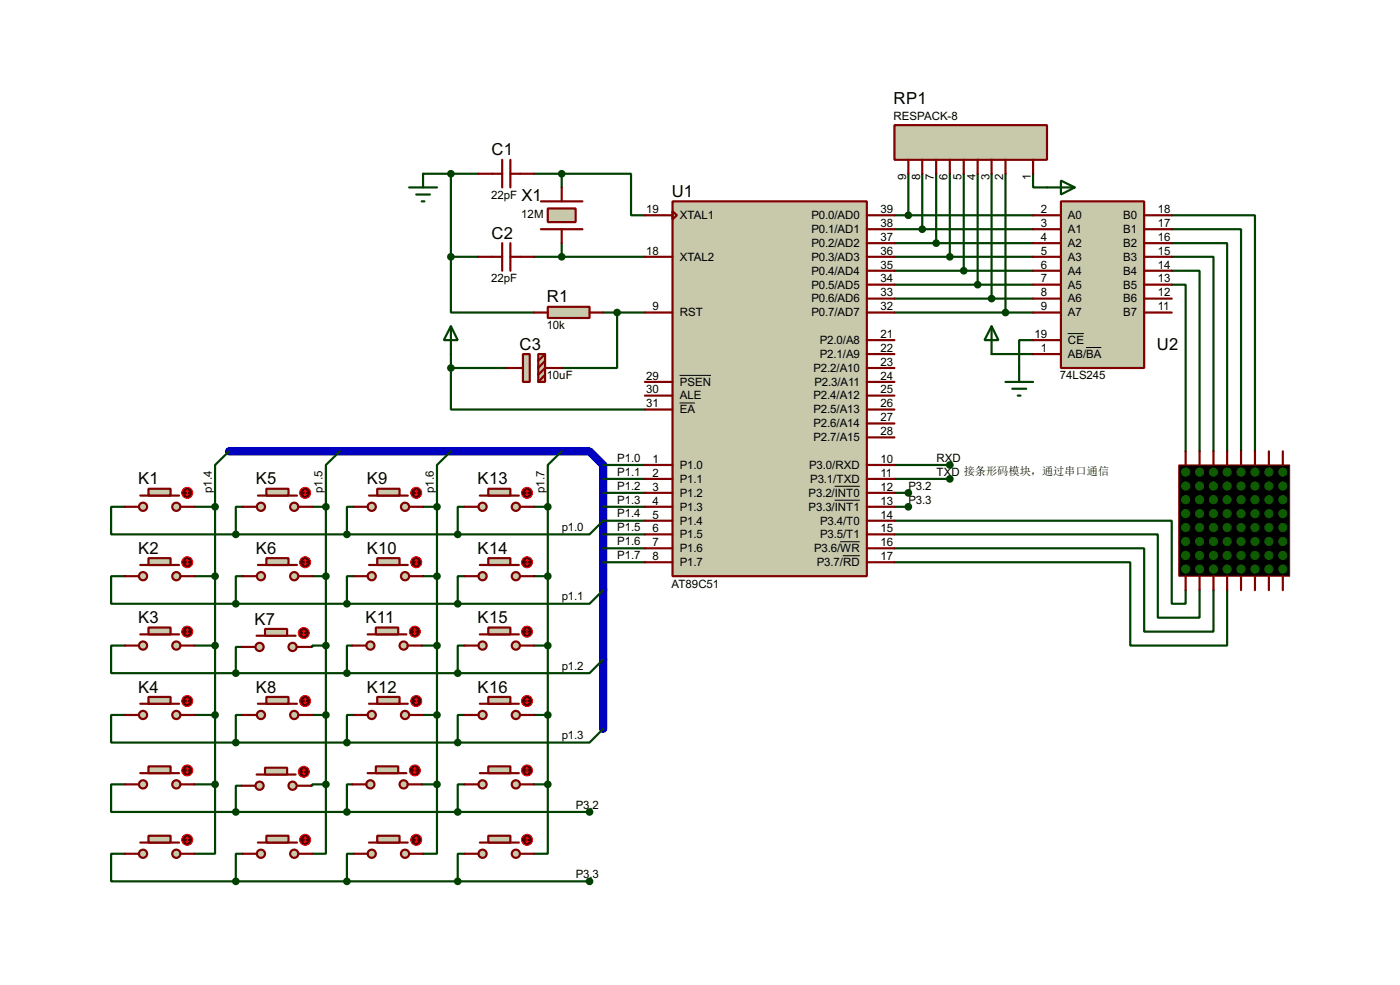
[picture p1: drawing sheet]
<svg xmlns="http://www.w3.org/2000/svg" width="256mm" height="180mm" viewBox="0 0 256 180" stroke-linecap="round" stroke-linejoin="round" font-family="sans-serif">
<path d="M42 82.6h66l2.5 2.5v48.3" fill="none" stroke="#0000c0" stroke-width="1.5"/>
<g fill="none" stroke="#004000" stroke-width=".4">
<path d="M77.5 31.8h10.2M82.6 31.8v15.2M97.8 31.8h5.1M102.9 31.8h12.7v7.6h2.6M102.9 31.8v2.5M163.9 39.4h25.4M166.4 31.8v7.6M169 31.8v10.2M171.5 31.8v12.7M174 31.8v15.2M176.6 31.8v17.8M179.1 31.8v20.3"/>
<path d="M181.7 31.8v22.9M184.2 31.8v25.4M189.3 31.8v2.5h2.5M214.7 39.4h15.2v43.2M82.6 47v10.2h15.2M82.6 47h5.1M97.8 47h20.4M102.9 44.5v2.5M110.5 57.2h7.7M113.1 57.2v10.2h-10.2M163.9 42h25.4M163.9 44.5h25.4"/>
<path d="M163.9 47h25.4M163.9 49.6h25.4M163.9 52.1h25.4M163.9 54.7h25.4M163.9 57.2h25.4M214.7 42h12.7v40.6M214.7 44.5h10.1v38.1M214.7 47h7.6v35.6M214.7 49.6h5.1v33M214.7 52.1h2.5v30.5M82.6 67.4v7.6h35.6M82.6 64.8v2.6"/>
<path d="M82.6 67.4h10.2M181.7 64.8h7.6M189.3 62.3h-2.6v5.1M22.9 92.8h-2.5v5h22.8M35.6 92.8h3.8M39.4 92.8v50.8M42 82.6l-2.6 2.5v7.7M43.2 97.8h40.7M44.5 92.8h-1.3v5M57.2 92.8h2.5M59.7 92.8v50.8M62.3 82.6l-2.6 2.5v7.7"/>
<path d="M64.8 92.8h-1.2v5M77.5 92.8h2.6M80.1 92.8v50.8M82.6 82.6l-2.5 2.5v7.7M85.1 92.8h-1.2v5M97.8 92.8h2.6M100.4 92.8v50.8M102.9 82.6l-2.5 2.5v7.7M110.5 97.8h7.7M110.5 85.1h7.7M110.5 87.7h7.7M110.5 90.2h7.7"/>
<path d="M110.5 92.8h7.7M118.2 95.3h-7.7l-2.5 2.5h-24.1M163.9 95.3h50.8v15.2h2.5v-2.5M163.9 97.8h48.2v15.3h7.7v-5.1M163.9 85.1h10.1M163.9 87.7h10.1M163.9 90.2h2.5M163.9 92.8h2.5M22.9 105.5h-2.5v5h22.8M22.9 118.2h-2.5v5h22.8M35.6 105.5h3.8M35.6 118.2h3.8"/>
<path d="M43.2 110.5h40.7M44.3 118.4h-1.1v4.8M44.5 105.5h-1.3v5M57.2 105.5h2.5M59.7 118.2h-2.5v.2h-.2M64.6 118.2h-1v5M64.8 105.5h-1.2v5M77.3 118.2h2.8M77.5 105.5h2.6M85.1 118.2h-1.2v5M85.1 105.5h-1.2v5M97.8 105.5h2.6"/>
<path d="M97.8 118.2h2.6M110.5 108l-2.5 2.5h-24.1M110.5 100.4h7.7M110.5 102.9h7.7M163.9 100.4h45.7v15.2h12.7v-7.6M163.9 102.9h43.2v15.3h17.7v-10.2M22.9 130.9h-2.5v5h22.8M35.6 130.9h3.8M43.2 123.2h40.7M43.2 135.9h40.7M44.5 130.9h-1.3v5M57.2 130.9h2.5"/>
<path d="M64.8 130.9h-1.2v5M77.5 130.9h2.6M85.1 130.9h-1.2v5M97.8 130.9h2.6M110.5 133.4l-2.5 2.5h-24.1M110.5 120.7l-2.5 2.5h-24.1M22.9 143.6h-2.5v5h22.8M22.9 156.3h-2.5v5h22.8M35.6 143.6h3.8M39.4 143.6v12.7h-3.8M43.2 148.6h64.8M44.3 143.8h-1.1v4.8"/>
<path d="M44.5 156.3h-1.3v5M59.7 143.6h-2.5v.2h-.2M59.7 143.6v12.7h-2.5M64.6 143.6h-1v5M64.8 156.3h-1.2v5M77.3 143.6h2.8M80.1 143.6v12.7h-2.6M85.1 156.3h-1.2v5M85.1 143.6h-1.2v5M97.8 143.6h2.6M100.4 143.6v12.7h-2.6M43.2 161.3h64.8"/>
</g>
<path d="M123.2 36.9h35.6v68.6h-35.6z" fill="#c8c8aa" stroke="#800000" stroke-width=".4"/>
<g fill="none" stroke="#800000" stroke-width=".4">
<path d="M118.2 39.4h5M123.2 38.7l.8 .7-.8 .8zM158.8 39.4h5.1M118.2 47h5M118.2 57.2h5M158.8 47h5.1M158.8 57.2h5.1M158.8 42h5.1M158.8 44.5h5.1M158.8 49.6h5.1M158.8 52.1h5.1M158.8 54.7h5.1"/>
<path d="M118.2 72.4h5M118.2 75h5M118.2 69.9h5M158.8 72.4h5.1M158.8 75h5.1M158.8 69.9h5.1M158.8 62.3h5.1M158.8 64.8h5.1M158.8 67.4h5.1M158.8 77.5h5.1M118.2 85.1h5M118.2 87.7h5"/>
<path d="M118.2 90.2h5M118.2 92.8h5M118.2 95.3h5M118.2 97.8h5M158.8 85.1h5.1M158.8 87.7h5.1M158.8 90.2h5.1M158.8 92.8h5.1M158.8 95.3h5.1M158.8 97.8h5.1M158.8 80.1h5.1M217.2 82.6v2.5"/>
<path d="M219.8 82.6v2.5M222.3 82.6v2.5M224.8 82.6v2.5M227.4 82.6v2.5M229.9 82.6v2.5M232.5 82.6v2.5M235 82.6v2.5M118.2 100.4h5M118.2 102.9h5M158.8 100.4h5.1M158.8 102.9h5.1M217.2 105.5v2.5"/>
<path d="M219.8 105.5v2.5M222.3 105.5v2.5M224.8 105.5v2.5M227.4 105.5v2.5M229.9 105.5v2.5M232.5 105.5v2.5M235 105.5v2.5"/>
</g>
<path d="M124.5 73.8h2.8M124.5 68.7h5.8M152.9 89h4.6M152.9 91.6h4.6M153.9 99.2h3.6M154.4 101.7h3.1" fill="none" stroke="#000" stroke-width=".18"/>
<path d="M216 85.1h20.3v20.4h-20.3z" fill="#000" stroke="#800000" stroke-width=".2"/>
<g fill="#0e5b00" stroke="#0e5b00" stroke-width=".18">
<circle cx="217.2" cy="104.2" r=".75"/>
<circle cx="217.2" cy="101.7" r=".75"/>
<circle cx="217.2" cy="99.1" r=".75"/>
<circle cx="217.2" cy="96.6" r=".75"/>
<circle cx="217.2" cy="94" r=".75"/>
<circle cx="217.2" cy="91.5" r=".75"/>
<circle cx="217.2" cy="89" r=".75"/>
<circle cx="217.2" cy="86.4" r=".75"/>
<circle cx="219.7" cy="104.2" r=".75"/>
<circle cx="219.7" cy="101.7" r=".75"/>
<circle cx="219.7" cy="99.1" r=".75"/>
<circle cx="219.7" cy="96.6" r=".75"/>
<circle cx="219.7" cy="94" r=".75"/>
<circle cx="219.7" cy="91.5" r=".75"/>
<circle cx="219.7" cy="89" r=".75"/>
<circle cx="219.7" cy="86.4" r=".75"/>
<circle cx="222.3" cy="104.2" r=".75"/>
<circle cx="222.3" cy="101.7" r=".75"/>
<circle cx="222.3" cy="99.1" r=".75"/>
<circle cx="222.3" cy="96.6" r=".75"/>
<circle cx="222.3" cy="94" r=".75"/>
<circle cx="222.3" cy="91.5" r=".75"/>
<circle cx="222.3" cy="89" r=".75"/>
<circle cx="222.3" cy="86.4" r=".75"/>
<circle cx="224.8" cy="104.2" r=".75"/>
<circle cx="224.8" cy="101.7" r=".75"/>
<circle cx="224.8" cy="99.1" r=".75"/>
<circle cx="224.8" cy="96.6" r=".75"/>
<circle cx="224.8" cy="94" r=".75"/>
<circle cx="224.8" cy="91.5" r=".75"/>
<circle cx="224.8" cy="89" r=".75"/>
<circle cx="224.8" cy="86.4" r=".75"/>
<circle cx="227.3" cy="104.2" r=".75"/>
<circle cx="227.3" cy="101.7" r=".75"/>
<circle cx="227.3" cy="99.1" r=".75"/>
<circle cx="227.3" cy="96.6" r=".75"/>
<circle cx="227.3" cy="94" r=".75"/>
<circle cx="227.3" cy="91.5" r=".75"/>
<circle cx="227.3" cy="89" r=".75"/>
<circle cx="227.3" cy="86.4" r=".75"/>
<circle cx="229.9" cy="104.2" r=".75"/>
<circle cx="229.9" cy="101.7" r=".75"/>
<circle cx="229.9" cy="99.1" r=".75"/>
<circle cx="229.9" cy="96.6" r=".75"/>
<circle cx="229.9" cy="94" r=".75"/>
<circle cx="229.9" cy="91.5" r=".75"/>
<circle cx="229.9" cy="89" r=".75"/>
<circle cx="229.9" cy="86.4" r=".75"/>
<circle cx="232.4" cy="104.2" r=".75"/>
<circle cx="232.4" cy="101.7" r=".75"/>
<circle cx="232.4" cy="99.1" r=".75"/>
<circle cx="232.4" cy="96.6" r=".75"/>
<circle cx="232.4" cy="94" r=".75"/>
<circle cx="232.4" cy="91.5" r=".75"/>
<circle cx="232.4" cy="89" r=".75"/>
<circle cx="232.4" cy="86.4" r=".75"/>
<circle cx="235" cy="104.2" r=".75"/>
<circle cx="235" cy="101.7" r=".75"/>
<circle cx="235" cy="99.1" r=".75"/>
<circle cx="235" cy="96.6" r=".75"/>
<circle cx="235" cy="94" r=".75"/>
<circle cx="235" cy="91.5" r=".75"/>
<circle cx="235" cy="89" r=".75"/>
<circle cx="235" cy="86.4" r=".75"/>
</g>
<path d="M194.4 36.9h15.2v30.5h-15.2z" fill="#c8c8aa" stroke="#800000" stroke-width=".4"/>
<g fill="none" stroke="#800000" stroke-width=".4">
<path d="M87.7 31.8h4.3M92 29.3v5M93.5 29.3v5M93.5 31.8h4.3M189.3 39.4h5.1M209.6 39.4h5.1M87.7 47h4.3M92 44.5v5.1M93.5 47h4.3M93.5 44.5v5.1M189.3 42h5.1M189.3 44.5h5.1"/>
<path d="M189.3 47h5.1M189.3 49.6h5.1M189.3 52.1h5.1M189.3 54.7h5.1M189.3 57.2h5.1M209.6 42h5.1M209.6 44.5h5.1M209.6 47h5.1M209.6 49.6h5.1M209.6 52.1h5.1M209.6 54.7h5.1M209.6 57.2h5.1"/>
<path d="M189.3 62.3h5.1M189.3 64.8h5.1"/>
</g>
<path d="M195.6 61.1h3M199 63.6h2.8" fill="none" stroke="#000" stroke-width=".18"/>
<path d="M82.6 59.7l1.3 2.6h-2.6zM82.6 59.7v5.1M181.7 59.7l1.2 2.6h-2.5zM181.7 59.7v5.1M184.2 69.9h5.1M185.5 71.2h2.5M186.5 72.4h.5M186.7 67.4v2.5" fill="none" stroke="#004000" stroke-width=".4"/>
<g fill="#c8c8aa" stroke="#800000" stroke-width=".4">
<path d="M95.8 64.8h1.3v5.1h-1.3z"/>
<path d="M98.6 64.8h1.3v5.1h-1.3z"/>
</g>
<path d="M99.1 36.9h7.6M99.1 42h7.6M92.8 67.4h3M99.9 64.8l-1.3 1.3M99.9 66.1l-1.3 1.3M99.9 68.6l-1.3 1.3M102.9 67.4h-3l-1.3 1.2" fill="none" stroke="#800000" stroke-width=".4"/>
<path d="M100.4 38.2h5.1v2.5h-5.1z" fill="#c8c8aa" stroke="#800000" stroke-width=".4"/>
<path d="M102.9 34.3v2.6M102.9 42v2.5" fill="none" stroke="#800000" stroke-width=".4"/>
<path d="M100.4 56.2h7.6v2h-7.6z" fill="#c8c8aa" stroke="#800000" stroke-width=".4"/>
<path d="M97.8 57.2h2.6M108 57.2h2.5" fill="none" stroke="#800000" stroke-width=".4"/>
<path d="M75 34.3h5.1M76.3 35.6h2.5M77.3 36.9h.5M77.5 31.8v2.5" fill="none" stroke="#004000" stroke-width=".4"/>
<circle cx="82.6" cy="31.8" r=".5" fill="#004000" stroke="#004000" stroke-width=".4"/>
<path d="M163.9 22.9h27.9v6.4h-27.9z" fill="#c8c8aa" stroke="#800000" stroke-width=".4"/>
<path d="M166.4 29.3v2.5M169 29.3v2.5M171.5 29.3v2.5M174 29.3v2.5M176.6 29.3v2.5M179.1 29.3v2.5M181.7 29.3v2.5M184.2 29.3v2.5M189.3 29.3v2.5" fill="none" stroke="#800000" stroke-width=".4"/>
<g fill="#004000" stroke="#004000" stroke-width=".4">
<circle cx="166.4" cy="39.4" r=".5"/>
<circle cx="168.9" cy="42" r=".5"/>
<circle cx="171.5" cy="44.5" r=".5"/>
<circle cx="174" cy="47" r=".5"/>
<circle cx="176.5" cy="49.6" r=".5"/>
<circle cx="179.1" cy="52.1" r=".5"/>
<circle cx="181.6" cy="54.7" r=".5"/>
<circle cx="184.2" cy="57.2" r=".5"/>
<circle cx="113" cy="57.2" r=".5"/>
<circle cx="82.6" cy="47" r=".5"/>
<circle cx="102.9" cy="47" r=".5"/>
<circle cx="102.9" cy="31.8" r=".5"/>
<circle cx="82.6" cy="67.4" r=".5"/>
</g>
<path d="M191.8 34.3h5.1M194.4 33.1l2.5 1.2-2.5 1.3z" fill="none" stroke="#004000" stroke-width=".4"/>
<g fill="#c8c8aa" stroke="#800000" stroke-width=".4">
<circle cx="32.3" cy="92.8" r=".75"/>
<circle cx="26.2" cy="92.8" r=".75"/>
</g>
<path d="M25.7 90.7h7.1" fill="none" stroke="#800000" stroke-width=".4"/>
<path d="M27.2 89.5h4.1v1.2h-4.1z" fill="#c8c8aa" stroke="#800000" stroke-width=".4"/>
<path d="M22.9 92.8h2.6M33.1 92.8h2.5" fill="none" stroke="#800000" stroke-width=".4"/>
<circle cx="34.3" cy="90.2" r="1" fill="#400000" stroke="#f00" stroke-width=".2"/>
<path d="M34.1 90.5l.2 .2M34.3 89.7v1M34.3 89.7l-.2 .3M34.3 89.7l.3 .3M34.6 90.5l-.3 .2" fill="none" stroke="#f00" stroke-width=".2"/>
<g fill="#c8c8aa" stroke="#800000" stroke-width=".4">
<circle cx="53.9" cy="92.8" r=".75"/>
<circle cx="47.8" cy="92.8" r=".75"/>
</g>
<path d="M47.3 90.7h7.1" fill="none" stroke="#800000" stroke-width=".4"/>
<path d="M48.8 89.5h4.1v1.2h-4.1z" fill="#c8c8aa" stroke="#800000" stroke-width=".4"/>
<path d="M44.5 92.8h2.5M54.7 92.8h2.5" fill="none" stroke="#800000" stroke-width=".4"/>
<circle cx="55.9" cy="90.2" r="1" fill="#400000" stroke="#f00" stroke-width=".2"/>
<path d="M55.7 90.5l.2 .2M55.9 89.7v1M55.9 89.7l-.2 .3M55.9 89.7l.3 .3M56.2 90.5l-.3 .2" fill="none" stroke="#f00" stroke-width=".2"/>
<g fill="#c8c8aa" stroke="#800000" stroke-width=".4">
<circle cx="74.2" cy="92.8" r=".75"/>
<circle cx="68.1" cy="92.8" r=".75"/>
</g>
<path d="M67.6 90.7h7.1" fill="none" stroke="#800000" stroke-width=".4"/>
<path d="M69.1 89.5h4.1v1.2h-4.1z" fill="#c8c8aa" stroke="#800000" stroke-width=".4"/>
<path d="M64.8 92.8h2.6M75 92.8h2.5" fill="none" stroke="#800000" stroke-width=".4"/>
<circle cx="76.2" cy="90.2" r="1" fill="#400000" stroke="#f00" stroke-width=".2"/>
<path d="M76 90.5l.3 .2M76.3 89.7v1M76.3 89.7l-.3 .3M76.3 89.7l.2 .3M76.5 90.5l-.2 .2" fill="none" stroke="#f00" stroke-width=".2"/>
<g fill="#c8c8aa" stroke="#800000" stroke-width=".4">
<circle cx="94.5" cy="92.8" r=".75"/>
<circle cx="88.4" cy="92.8" r=".75"/>
</g>
<path d="M87.9 90.7h7.2" fill="none" stroke="#800000" stroke-width=".4"/>
<path d="M89.5 89.5h4v1.2h-4z" fill="#c8c8aa" stroke="#800000" stroke-width=".4"/>
<path d="M85.1 92.8h2.6M95.3 92.8h2.5" fill="none" stroke="#800000" stroke-width=".4"/>
<circle cx="96.5" cy="90.2" r="1" fill="#400000" stroke="#f00" stroke-width=".2"/>
<path d="M96.3 90.5l.3 .2M96.6 89.7v1M96.6 89.7l-.3 .3M96.6 89.7l.2 .3M96.8 90.5l-.2 .2" fill="none" stroke="#f00" stroke-width=".2"/>
<g fill="#c8c8aa" stroke="#800000" stroke-width=".4">
<circle cx="32.3" cy="105.5" r=".75"/>
<circle cx="26.2" cy="105.5" r=".75"/>
</g>
<path d="M25.7 103.4h7.1" fill="none" stroke="#800000" stroke-width=".4"/>
<path d="M27.2 102.2h4.1v1.2h-4.1z" fill="#c8c8aa" stroke="#800000" stroke-width=".4"/>
<path d="M22.9 105.5h2.6M33.1 105.5h2.5" fill="none" stroke="#800000" stroke-width=".4"/>
<circle cx="34.3" cy="102.9" r="1" fill="#400000" stroke="#f00" stroke-width=".2"/>
<path d="M34.1 103.2l.2 .2M34.3 102.4v1M34.3 102.4l-.2 .3M34.3 102.4l.3 .3M34.6 103.2l-.3 .2" fill="none" stroke="#f00" stroke-width=".2"/>
<g fill="#c8c8aa" stroke="#800000" stroke-width=".4">
<circle cx="53.9" cy="105.5" r=".75"/>
<circle cx="47.8" cy="105.5" r=".75"/>
</g>
<path d="M47.3 103.4h7.1" fill="none" stroke="#800000" stroke-width=".4"/>
<path d="M48.8 102.2h4.1v1.2h-4.1z" fill="#c8c8aa" stroke="#800000" stroke-width=".4"/>
<path d="M44.5 105.5h2.5M54.7 105.5h2.5" fill="none" stroke="#800000" stroke-width=".4"/>
<circle cx="55.9" cy="102.9" r="1" fill="#400000" stroke="#f00" stroke-width=".2"/>
<path d="M55.7 103.2l.2 .2M55.9 102.4v1M55.9 102.4l-.2 .3M55.9 102.4l.3 .3M56.2 103.2l-.3 .2" fill="none" stroke="#f00" stroke-width=".2"/>
<g fill="#c8c8aa" stroke="#800000" stroke-width=".4">
<circle cx="74.2" cy="105.5" r=".75"/>
<circle cx="68.1" cy="105.5" r=".75"/>
</g>
<path d="M67.6 103.4h7.1" fill="none" stroke="#800000" stroke-width=".4"/>
<path d="M69.1 102.2h4.1v1.2h-4.1z" fill="#c8c8aa" stroke="#800000" stroke-width=".4"/>
<path d="M64.8 105.5h2.6M75 105.5h2.5" fill="none" stroke="#800000" stroke-width=".4"/>
<circle cx="76.2" cy="102.9" r="1" fill="#400000" stroke="#f00" stroke-width=".2"/>
<path d="M76 103.2l.3 .2M76.3 102.4v1M76.3 102.4l-.3 .3M76.3 102.4l.2 .3M76.5 103.2l-.2 .2" fill="none" stroke="#f00" stroke-width=".2"/>
<g fill="#c8c8aa" stroke="#800000" stroke-width=".4">
<circle cx="94.5" cy="105.5" r=".75"/>
<circle cx="88.4" cy="105.5" r=".75"/>
</g>
<path d="M87.9 103.4h7.2" fill="none" stroke="#800000" stroke-width=".4"/>
<path d="M89.5 102.2h4v1.2h-4z" fill="#c8c8aa" stroke="#800000" stroke-width=".4"/>
<path d="M85.1 105.5h2.6M95.3 105.5h2.5" fill="none" stroke="#800000" stroke-width=".4"/>
<circle cx="96.5" cy="102.9" r="1" fill="#400000" stroke="#f00" stroke-width=".2"/>
<path d="M96.3 103.2l.3 .2M96.6 102.4v1M96.6 102.4l-.3 .3M96.6 102.4l.2 .3M96.8 103.2l-.2 .2" fill="none" stroke="#f00" stroke-width=".2"/>
<g fill="#c8c8aa" stroke="#800000" stroke-width=".4">
<circle cx="32.3" cy="118.2" r=".75"/>
<circle cx="26.2" cy="118.2" r=".75"/>
</g>
<path d="M25.7 116.1h7.1" fill="none" stroke="#800000" stroke-width=".4"/>
<path d="M27.2 114.9h4.1v1.2h-4.1z" fill="#c8c8aa" stroke="#800000" stroke-width=".4"/>
<path d="M22.9 118.2h2.6M33.1 118.2h2.5" fill="none" stroke="#800000" stroke-width=".4"/>
<circle cx="34.3" cy="115.6" r="1" fill="#400000" stroke="#f00" stroke-width=".2"/>
<path d="M34.1 115.9l.2 .2M34.3 115.1v1M34.3 115.1l-.2 .3M34.3 115.1l.3 .3M34.6 115.9l-.3 .2" fill="none" stroke="#f00" stroke-width=".2"/>
<g fill="#c8c8aa" stroke="#800000" stroke-width=".4">
<circle cx="53.6" cy="118.4" r=".75"/>
<circle cx="47.5" cy="118.4" r=".75"/>
</g>
<path d="M47 116.4h7.2" fill="none" stroke="#800000" stroke-width=".4"/>
<path d="M48.6 115.1h4v1.3h-4z" fill="#c8c8aa" stroke="#800000" stroke-width=".4"/>
<path d="M44.3 118.4h2.5M54.4 118.4h2.6" fill="none" stroke="#800000" stroke-width=".4"/>
<circle cx="55.6" cy="115.9" r="1" fill="#400000" stroke="#f00" stroke-width=".2"/>
<path d="M55.4 116.1l.3 .3M55.7 115.4v1M55.7 115.4l-.3 .2M55.7 115.4l.2 .2M55.9 116.1l-.2 .3" fill="none" stroke="#f00" stroke-width=".2"/>
<g fill="#c8c8aa" stroke="#800000" stroke-width=".4">
<circle cx="73.9" cy="118.2" r=".75"/>
<circle cx="67.8" cy="118.2" r=".75"/>
</g>
<path d="M67.4 116.1h7.1" fill="none" stroke="#800000" stroke-width=".4"/>
<path d="M68.9 114.9h4.1v1.2h-4.1z" fill="#c8c8aa" stroke="#800000" stroke-width=".4"/>
<path d="M64.6 118.2h2.5M74.7 118.2h2.6" fill="none" stroke="#800000" stroke-width=".4"/>
<circle cx="76" cy="115.6" r="1" fill="#400000" stroke="#f00" stroke-width=".2"/>
<path d="M75.7 115.9l.3 .2M76 115.1v1M76 115.1l-.3 .3M76 115.1l.3 .3M76.3 115.9l-.3 .2" fill="none" stroke="#f00" stroke-width=".2"/>
<g fill="#c8c8aa" stroke="#800000" stroke-width=".4">
<circle cx="94.5" cy="118.2" r=".75"/>
<circle cx="88.4" cy="118.2" r=".75"/>
</g>
<path d="M87.9 116.1h7.2" fill="none" stroke="#800000" stroke-width=".4"/>
<path d="M89.5 114.9h4v1.2h-4z" fill="#c8c8aa" stroke="#800000" stroke-width=".4"/>
<path d="M85.1 118.2h2.6M95.3 118.2h2.5" fill="none" stroke="#800000" stroke-width=".4"/>
<circle cx="96.5" cy="115.6" r="1" fill="#400000" stroke="#f00" stroke-width=".2"/>
<path d="M96.3 115.9l.3 .2M96.6 115.1v1M96.6 115.1l-.3 .3M96.6 115.1l.2 .3M96.8 115.9l-.2 .2" fill="none" stroke="#f00" stroke-width=".2"/>
<g fill="#c8c8aa" stroke="#800000" stroke-width=".4">
<circle cx="32.3" cy="130.9" r=".75"/>
<circle cx="26.2" cy="130.9" r=".75"/>
</g>
<path d="M25.7 128.8h7.1" fill="none" stroke="#800000" stroke-width=".4"/>
<path d="M27.2 127.6h4.1v1.2h-4.1z" fill="#c8c8aa" stroke="#800000" stroke-width=".4"/>
<path d="M22.9 130.9h2.6M33.1 130.9h2.5" fill="none" stroke="#800000" stroke-width=".4"/>
<circle cx="34.3" cy="128.3" r="1" fill="#400000" stroke="#f00" stroke-width=".2"/>
<path d="M34.1 128.6l.2 .2M34.3 127.8v1M34.3 127.8l-.2 .3M34.3 127.8l.3 .3M34.6 128.6l-.3 .2" fill="none" stroke="#f00" stroke-width=".2"/>
<g fill="#c8c8aa" stroke="#800000" stroke-width=".4">
<circle cx="53.9" cy="130.9" r=".75"/>
<circle cx="47.8" cy="130.9" r=".75"/>
</g>
<path d="M47.3 128.8h7.1" fill="none" stroke="#800000" stroke-width=".4"/>
<path d="M48.8 127.6h4.1v1.2h-4.1z" fill="#c8c8aa" stroke="#800000" stroke-width=".4"/>
<path d="M44.5 130.9h2.5M54.7 130.9h2.5" fill="none" stroke="#800000" stroke-width=".4"/>
<circle cx="55.9" cy="128.3" r="1" fill="#400000" stroke="#f00" stroke-width=".2"/>
<path d="M55.7 128.6l.2 .2M55.9 127.8v1M55.9 127.8l-.2 .3M55.9 127.8l.3 .3M56.2 128.6l-.3 .2" fill="none" stroke="#f00" stroke-width=".2"/>
<g fill="#c8c8aa" stroke="#800000" stroke-width=".4">
<circle cx="74.2" cy="130.9" r=".75"/>
<circle cx="68.1" cy="130.9" r=".75"/>
</g>
<path d="M67.6 128.8h7.1" fill="none" stroke="#800000" stroke-width=".4"/>
<path d="M69.1 127.6h4.1v1.2h-4.1z" fill="#c8c8aa" stroke="#800000" stroke-width=".4"/>
<path d="M64.8 130.9h2.6M75 130.9h2.5" fill="none" stroke="#800000" stroke-width=".4"/>
<circle cx="76.2" cy="128.3" r="1" fill="#400000" stroke="#f00" stroke-width=".2"/>
<path d="M76 128.6l.3 .2M76.3 127.8v1M76.3 127.8l-.3 .3M76.3 127.8l.2 .3M76.5 128.6l-.2 .2" fill="none" stroke="#f00" stroke-width=".2"/>
<g fill="#c8c8aa" stroke="#800000" stroke-width=".4">
<circle cx="94.5" cy="130.9" r=".75"/>
<circle cx="88.4" cy="130.9" r=".75"/>
</g>
<path d="M87.9 128.8h7.2" fill="none" stroke="#800000" stroke-width=".4"/>
<path d="M89.5 127.6h4v1.2h-4z" fill="#c8c8aa" stroke="#800000" stroke-width=".4"/>
<path d="M85.1 130.9h2.6M95.3 130.9h2.5" fill="none" stroke="#800000" stroke-width=".4"/>
<circle cx="96.5" cy="128.3" r="1" fill="#400000" stroke="#f00" stroke-width=".2"/>
<path d="M96.3 128.6l.3 .2M96.6 127.8v1M96.6 127.8l-.3 .3M96.6 127.8l.2 .3M96.8 128.6l-.2 .2" fill="none" stroke="#f00" stroke-width=".2"/>
<g fill="#004000" stroke="#004000" stroke-width=".4">
<circle cx="39.4" cy="105.5" r=".5"/>
<circle cx="39.4" cy="118.2" r=".5"/>
<circle cx="59.7" cy="105.5" r=".5"/>
<circle cx="59.7" cy="118.2" r=".5"/>
<circle cx="80" cy="118.2" r=".5"/>
<circle cx="80" cy="105.5" r=".5"/>
<circle cx="100.3" cy="105.5" r=".5"/>
<circle cx="100.3" cy="118.2" r=".5"/>
<circle cx="43.2" cy="97.8" r=".5"/>
<circle cx="63.5" cy="97.8" r=".5"/>
<circle cx="43.2" cy="110.5" r=".5"/>
<circle cx="63.5" cy="110.5" r=".5"/>
<circle cx="43.2" cy="123.2" r=".5"/>
<circle cx="63.5" cy="123.2" r=".5"/>
<circle cx="43.2" cy="135.9" r=".5"/>
<circle cx="63.5" cy="135.9" r=".5"/>
<circle cx="39.4" cy="92.8" r=".5"/>
<circle cx="59.7" cy="92.8" r=".5"/>
<circle cx="80" cy="92.8" r=".5"/>
<circle cx="100.3" cy="92.8" r=".5"/>
<circle cx="83.8" cy="97.8" r=".5"/>
<circle cx="83.8" cy="135.9" r=".5"/>
<circle cx="83.8" cy="123.2" r=".5"/>
<circle cx="83.8" cy="110.5" r=".5"/>
</g>
<g fill="#c8c8aa" stroke="#800000" stroke-width=".4">
<circle cx="32.3" cy="143.6" r=".75"/>
<circle cx="26.2" cy="143.6" r=".75"/>
</g>
<path d="M25.7 141.5h7.1" fill="none" stroke="#800000" stroke-width=".4"/>
<path d="M27.2 140.3h4.1v1.2h-4.1z" fill="#c8c8aa" stroke="#800000" stroke-width=".4"/>
<path d="M22.9 143.6h2.6M33.1 143.6h2.5" fill="none" stroke="#800000" stroke-width=".4"/>
<circle cx="34.3" cy="141" r="1" fill="#400000" stroke="#f00" stroke-width=".2"/>
<path d="M34.1 141.3l.2 .2M34.3 140.5v1M34.3 140.5l-.2 .3M34.3 140.5l.3 .3M34.6 141.3l-.3 .2" fill="none" stroke="#f00" stroke-width=".2"/>
<g fill="#c8c8aa" stroke="#800000" stroke-width=".4">
<circle cx="53.6" cy="143.8" r=".75"/>
<circle cx="47.5" cy="143.8" r=".75"/>
</g>
<path d="M47 141.8h7.2" fill="none" stroke="#800000" stroke-width=".4"/>
<path d="M48.6 140.5h4v1.3h-4z" fill="#c8c8aa" stroke="#800000" stroke-width=".4"/>
<path d="M44.3 143.8h2.5M54.4 143.8h2.6" fill="none" stroke="#800000" stroke-width=".4"/>
<circle cx="55.6" cy="141.3" r="1" fill="#400000" stroke="#f00" stroke-width=".2"/>
<path d="M55.4 141.5l.3 .3M55.7 140.8v1M55.7 140.8l-.3 .2M55.7 140.8l.2 .2M55.9 141.5l-.2 .3" fill="none" stroke="#f00" stroke-width=".2"/>
<g fill="#c8c8aa" stroke="#800000" stroke-width=".4">
<circle cx="73.9" cy="143.6" r=".75"/>
<circle cx="67.8" cy="143.6" r=".75"/>
</g>
<path d="M67.4 141.5h7.1" fill="none" stroke="#800000" stroke-width=".4"/>
<path d="M68.9 140.3h4.1v1.2h-4.1z" fill="#c8c8aa" stroke="#800000" stroke-width=".4"/>
<path d="M64.6 143.6h2.5M74.7 143.6h2.6" fill="none" stroke="#800000" stroke-width=".4"/>
<circle cx="76" cy="141" r="1" fill="#400000" stroke="#f00" stroke-width=".2"/>
<path d="M75.7 141.3l.3 .2M76 140.5v1M76 140.5l-.3 .3M76 140.5l.3 .3M76.3 141.3l-.3 .2" fill="none" stroke="#f00" stroke-width=".2"/>
<g fill="#c8c8aa" stroke="#800000" stroke-width=".4">
<circle cx="94.5" cy="143.6" r=".75"/>
<circle cx="88.4" cy="143.6" r=".75"/>
</g>
<path d="M87.9 141.5h7.2" fill="none" stroke="#800000" stroke-width=".4"/>
<path d="M89.5 140.3h4v1.2h-4z" fill="#c8c8aa" stroke="#800000" stroke-width=".4"/>
<path d="M85.1 143.6h2.6M95.3 143.6h2.5" fill="none" stroke="#800000" stroke-width=".4"/>
<circle cx="96.5" cy="141" r="1" fill="#400000" stroke="#f00" stroke-width=".2"/>
<path d="M96.3 141.3l.3 .2M96.6 140.5v1M96.6 140.5l-.3 .3M96.6 140.5l.2 .3M96.8 141.3l-.2 .2" fill="none" stroke="#f00" stroke-width=".2"/>
<g fill="#c8c8aa" stroke="#800000" stroke-width=".4">
<circle cx="32.3" cy="156.3" r=".75"/>
<circle cx="26.2" cy="156.3" r=".75"/>
</g>
<path d="M25.7 154.2h7.1" fill="none" stroke="#800000" stroke-width=".4"/>
<path d="M27.2 153h4.1v1.2h-4.1z" fill="#c8c8aa" stroke="#800000" stroke-width=".4"/>
<path d="M22.9 156.3h2.6M33.1 156.3h2.5" fill="none" stroke="#800000" stroke-width=".4"/>
<circle cx="34.3" cy="153.7" r="1" fill="#400000" stroke="#f00" stroke-width=".2"/>
<path d="M34.1 154l.2 .2M34.3 153.2v1M34.3 153.2l-.2 .3M34.3 153.2l.3 .3M34.6 154l-.3 .2" fill="none" stroke="#f00" stroke-width=".2"/>
<g fill="#c8c8aa" stroke="#800000" stroke-width=".4">
<circle cx="53.9" cy="156.3" r=".75"/>
<circle cx="47.8" cy="156.3" r=".75"/>
</g>
<path d="M47.3 154.2h7.1" fill="none" stroke="#800000" stroke-width=".4"/>
<path d="M48.8 153h4.1v1.2h-4.1z" fill="#c8c8aa" stroke="#800000" stroke-width=".4"/>
<path d="M44.5 156.3h2.5M54.7 156.3h2.5" fill="none" stroke="#800000" stroke-width=".4"/>
<circle cx="55.9" cy="153.7" r="1" fill="#400000" stroke="#f00" stroke-width=".2"/>
<path d="M55.7 154l.2 .2M55.9 153.2v1M55.9 153.2l-.2 .3M55.9 153.2l.3 .3M56.2 154l-.3 .2" fill="none" stroke="#f00" stroke-width=".2"/>
<g fill="#c8c8aa" stroke="#800000" stroke-width=".4">
<circle cx="74.2" cy="156.3" r=".75"/>
<circle cx="68.1" cy="156.3" r=".75"/>
</g>
<path d="M67.6 154.2h7.1" fill="none" stroke="#800000" stroke-width=".4"/>
<path d="M69.1 153h4.1v1.2h-4.1z" fill="#c8c8aa" stroke="#800000" stroke-width=".4"/>
<path d="M64.8 156.3h2.6M75 156.3h2.5" fill="none" stroke="#800000" stroke-width=".4"/>
<circle cx="76.2" cy="153.7" r="1" fill="#400000" stroke="#f00" stroke-width=".2"/>
<path d="M76 154l.3 .2M76.3 153.2v1M76.3 153.2l-.3 .3M76.3 153.2l.2 .3M76.5 154l-.2 .2" fill="none" stroke="#f00" stroke-width=".2"/>
<g fill="#c8c8aa" stroke="#800000" stroke-width=".4">
<circle cx="94.5" cy="156.3" r=".75"/>
<circle cx="88.4" cy="156.3" r=".75"/>
</g>
<path d="M87.9 154.2h7.2" fill="none" stroke="#800000" stroke-width=".4"/>
<path d="M89.5 153h4v1.2h-4z" fill="#c8c8aa" stroke="#800000" stroke-width=".4"/>
<path d="M85.1 156.3h2.6M95.3 156.3h2.5" fill="none" stroke="#800000" stroke-width=".4"/>
<circle cx="96.5" cy="153.7" r="1" fill="#400000" stroke="#f00" stroke-width=".2"/>
<path d="M96.3 154l.3 .2M96.6 153.2v1M96.6 153.2l-.3 .3M96.6 153.2l.2 .3M96.8 154l-.2 .2" fill="none" stroke="#f00" stroke-width=".2"/>
<g fill="#004000" stroke="#004000" stroke-width=".4">
<circle cx="39.4" cy="143.6" r=".5"/>
<circle cx="80" cy="143.6" r=".5"/>
<circle cx="100.3" cy="143.6" r=".5"/>
<circle cx="43.2" cy="148.6" r=".5"/>
<circle cx="63.5" cy="148.6" r=".5"/>
<circle cx="43.2" cy="161.3" r=".5"/>
<circle cx="63.5" cy="161.3" r=".5"/>
<circle cx="83.8" cy="161.3" r=".5"/>
<circle cx="83.8" cy="148.6" r=".5"/>
<circle cx="39.4" cy="130.9" r=".5"/>
<circle cx="59.7" cy="143.6" r=".5"/>
<circle cx="59.7" cy="130.9" r=".5"/>
<circle cx="80" cy="130.9" r=".5"/>
<circle cx="100.3" cy="130.9" r=".5"/>
<circle cx="166.4" cy="90.2" r=".5"/>
<circle cx="166.4" cy="92.8" r=".5"/>
<circle cx="108" cy="148.6" r=".5"/>
<circle cx="108" cy="161.3" r=".5"/>
<circle cx="174" cy="85.1" r=".5"/>
<circle cx="174" cy="87.7" r=".5"/>
</g>
<g font-size="3.4">
<text x="163.7" y="19.1">RP1</text>
<text x="90.1" y="28.5">C1</text>
<text x="95.6" y="36.9">X1</text>
<text x="123.1" y="36">U1</text>
<text x="90.1" y="43.7">C2</text>
<text x="100.2" y="55.4">R1</text>
<text x="95.2" y="64">C3</text>
<text x="212" y="64">U2</text>
<text x="25.3" y="88.7">K1</text>
<text x="46.9" y="88.7">K5</text>
<text x="67.2" y="88.7">K9</text>
<text x="87.5" y="88.7">K13</text>
<text x="25.3" y="101.4">K2</text>
<text x="46.9" y="101.4">K6</text>
<text x="67.2" y="101.4">K10</text>
<text x="87.5" y="101.4">K14</text>
<text x="25.3" y="114.1">K3</text>
<text x="46.6" y="114.3">K7</text>
<text x="67" y="114.1">K11</text>
<text x="87.5" y="114.1">K15</text>
<text x="25.3" y="126.8">K4</text>
<text x="46.9" y="126.8">K8</text>
<text x="67.2" y="126.8">K12</text>
<text x="87.5" y="126.8">K16</text>
</g>
<g font-size="2.4">
<text x="163.7" y="22">RESPACK-8</text>
<text x="166" y="32.9" transform="rotate(-90 166 32.9)">9</text>
<text x="168.6" y="33" transform="rotate(-90 168.6 33)">8</text>
<text x="171.1" y="33" transform="rotate(-90 171.1 33)">7</text>
<text x="173.6" y="33" transform="rotate(-90 173.6 33)">6</text>
<text x="176.2" y="33" transform="rotate(-90 176.2 33)">5</text>
<text x="178.7" y="32.9" transform="rotate(-90 178.7 32.9)">4</text>
<text x="181.3" y="33" transform="rotate(-90 181.3 33)">3</text>
<text x="183.8" y="33" transform="rotate(-90 183.8 33)">2</text>
<text x="188.9" y="32.9" transform="rotate(-90 188.9 32.9)">1</text>
<text x="90" y="36.4">22pF</text>
<text x="95.5" y="39.9">12M</text>
<text x="118.4" y="39">19</text>
<text x="124.5" y="40.1">XTAL1</text>
<text x="148.6" y="40.1">P0.0/AD0</text>
<text x="161.3" y="39">39</text>
<text x="161.3" y="41.6">38</text>
<text x="190.7" y="39">2</text>
<text x="190.7" y="41.6">3</text>
<text x="195.6" y="40.1">A0</text>
<text x="205.8" y="40.1">B0</text>
<text x="212.1" y="39">18</text>
<text x="212.1" y="41.6">17</text>
<text x="118.4" y="46.6">18</text>
<text x="124.5" y="47.7">XTAL2</text>
<text x="148.6" y="42.7">P0.1/AD1</text>
<text x="148.6" y="45.2">P0.2/AD2</text>
<text x="148.6" y="47.7">P0.3/AD3</text>
<text x="161.3" y="44.1">37</text>
<text x="161.3" y="46.6">36</text>
<text x="190.7" y="44.1">4</text>
<text x="190.7" y="46.6">5</text>
<text x="195.6" y="42.7">A1</text>
<text x="195.6" y="45.2">A2</text>
<text x="195.6" y="47.7">A3</text>
<text x="205.8" y="42.7">B1</text>
<text x="205.8" y="45.2">B2</text>
<text x="205.8" y="47.7">B3</text>
<text x="212.1" y="44.1">16</text>
<text x="212.1" y="46.6">15</text>
<text x="90" y="51.7">22pF</text>
<text x="148.6" y="50.3">P0.4/AD4</text>
<text x="148.6" y="52.8">P0.5/AD5</text>
<text x="161.3" y="49.2">35</text>
<text x="161.3" y="51.7">34</text>
<text x="190.7" y="49.2">6</text>
<text x="190.7" y="51.7">7</text>
<text x="195.6" y="50.3">A4</text>
<text x="195.6" y="52.8">A5</text>
<text x="205.8" y="50.3">B4</text>
<text x="205.8" y="52.8">B5</text>
<text x="212.1" y="49.2">14</text>
<text x="212.1" y="51.7">13</text>
<text x="119.6" y="56.8">9</text>
<text x="124.5" y="57.9">RST</text>
<text x="148.6" y="55.4">P0.6/AD6</text>
<text x="148.6" y="57.9">P0.7/AD7</text>
<text x="161.3" y="54.3">33</text>
<text x="161.3" y="56.8">32</text>
<text x="190.7" y="54.3">8</text>
<text x="190.7" y="56.8">9</text>
<text x="195.6" y="55.4">A6</text>
<text x="195.6" y="57.9">A7</text>
<text x="205.8" y="55.4">B6</text>
<text x="205.8" y="57.9">B7</text>
<text x="212.1" y="54.3">12</text>
<text x="212.1" y="56.8">11</text>
<text x="100.2" y="60.3">10k</text>
<text x="150.2" y="63">P2.0/A8</text>
<text x="150.2" y="65.5">P2.1/A9</text>
<text x="161.3" y="61.9">21</text>
<text x="161.3" y="64.4">22</text>
<text x="189.5" y="61.9">19</text>
<text x="190.7" y="64.4">1</text>
<text x="195.6" y="63">CE</text>
<text x="195.6" y="65.5">AB/BA</text>
<text x="100.2" y="69.5">10uF</text>
<text x="118.4" y="72">30</text>
<text x="118.4" y="69.5">29</text>
<text x="124.5" y="70.6">PSEN</text>
<text x="149" y="68.1">P2.2/A10</text>
<text x="149.2" y="70.6">P2.3/A11</text>
<text x="161.3" y="67">23</text>
<text x="161.3" y="69.5">24</text>
<text x="161.3" y="72">25</text>
<text x="194.2" y="69.5">74LS245</text>
<text x="118.4" y="74.6">31</text>
<text x="124.5" y="73.1">ALE</text>
<text x="124.5" y="75.7">EA</text>
<text x="149" y="73.1">P2.4/A12</text>
<text x="149" y="75.7">P2.5/A13</text>
<text x="161.3" y="74.6">26</text>
<text x="161.3" y="77.1">27</text>
<text x="149" y="80.8">P2.7/A15</text>
<text x="149" y="78.2">P2.6/A14</text>
<text x="161.3" y="79.7">28</text>
<text x="113.1" y="84.5">P1.0</text>
<text x="113.1" y="87.1">P1.1</text>
<text x="113.1" y="89.6">P1.2</text>
<text x="119.6" y="84.7">1</text>
<text x="119.6" y="87.3">2</text>
<text x="119.6" y="89.8">3</text>
<text x="124.5" y="85.8">P1.0</text>
<text x="124.5" y="88.4">P1.1</text>
<text x="148.2" y="85.8">P3.0/RXD</text>
<text x="148.4" y="88.4">P3.1/TXD</text>
<text x="161.3" y="84.7">10</text>
<text x="161.3" y="87.3">11</text>
<text x="161.3" y="89.8">12</text>
<text x="166.4" y="89.6">P3.2</text>
<text x="171.5" y="84.5">RXD</text>
<text x="171.5" y="87.1">TXD</text>
<text x="38.8" y="90.2" transform="rotate(-90 38.8 90.2)">p1.4</text>
<text x="59.1" y="90.2" transform="rotate(-90 59.1 90.2)">p1.5</text>
<text x="79.5" y="90.2" transform="rotate(-90 79.5 90.2)">p1.6</text>
<text x="99.8" y="90.2" transform="rotate(-90 99.8 90.2)">p1.7</text>
<text x="113.1" y="92.2">P1.3</text>
<text x="113.1" y="94.7">P1.4</text>
<text x="119.6" y="92.4">4</text>
<text x="119.6" y="94.9">5</text>
<text x="124.5" y="90.9">P1.2</text>
<text x="124.5" y="93.5">P1.3</text>
<text x="148.1" y="90.9">P3.2/INT0</text>
<text x="148.1" y="93.5">P3.3/INT1</text>
<text x="161.3" y="92.4">13</text>
<text x="161.3" y="94.9">14</text>
<text x="166.4" y="92.2">P3.3</text>
<text x="102.9" y="97.2">p1.0</text>
<text x="113.1" y="97.2">P1.5</text>
<text x="113.1" y="99.8">P1.6</text>
<text x="119.6" y="97.4">6</text>
<text x="119.6" y="100">7</text>
<text x="124.5" y="96">P1.4</text>
<text x="124.5" y="98.5">P1.5</text>
<text x="124.5" y="101.1">P1.6</text>
<text x="149.1" y="101.1">P3.6/WR</text>
<text x="150.2" y="96">P3.4/T0</text>
<text x="150.2" y="98.5">P3.5/T1</text>
<text x="161.3" y="100">16</text>
<text x="161.3" y="97.4">15</text>
<text x="113.1" y="102.3">P1.7</text>
<text x="119.6" y="102.5">8</text>
<text x="123" y="107.6">AT89C51</text>
<text x="124.5" y="103.6">P1.7</text>
<text x="149.6" y="103.6">P3.7/RD</text>
<text x="161.3" y="102.5">17</text>
<text x="102.9" y="109.9">p1.1</text>
<text x="102.9" y="122.6">p1.2</text>
<text x="102.9" y="135.3">p1.3</text>
<text x="105.5" y="148">P3.2</text>
<text x="105.5" y="160.7">P3.3</text>
</g>
<text font-size="2.1" x="176.6" y="87">接条形码模块，通过串口通信</text>
</svg>
